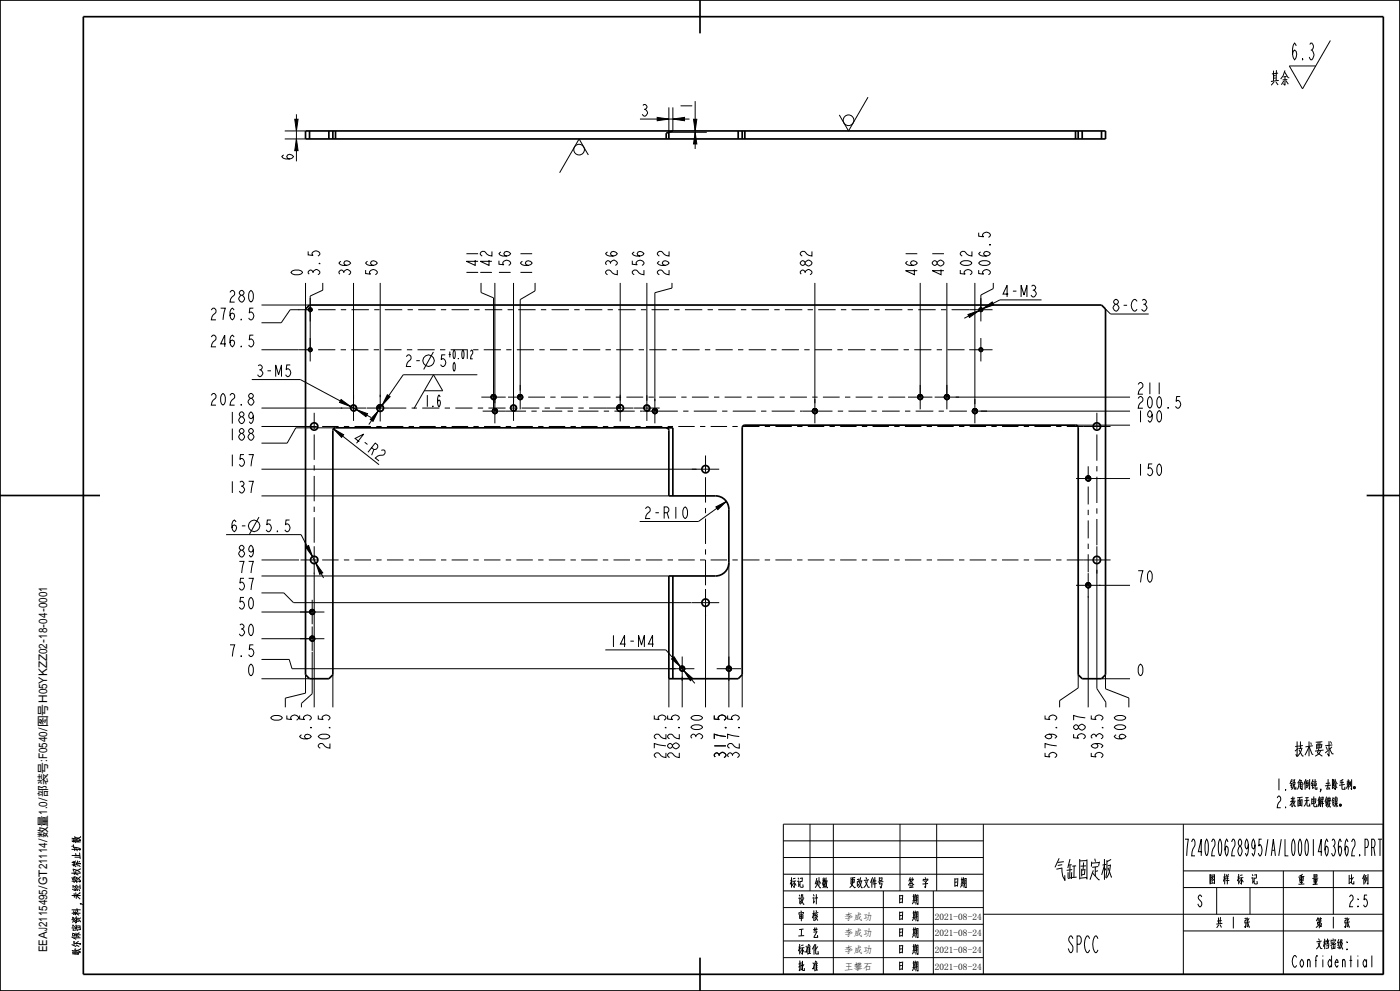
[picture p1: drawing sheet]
<svg xmlns="http://www.w3.org/2000/svg" width="420mm" height="297mm" viewBox="0 0 420 297" stroke-linecap="round" stroke-linejoin="round" font-family="sans-serif">
<g fill="none" stroke="#000" stroke-width=".3">
<path d="M399.1 12.1l-8.3 14.5M85.4 39.2h6.3M88.4 35.7h1l-.5 3.5zM88.9 34.2v14.1M192 35.7h14.9M197.2 35.2l3.5 .5-3.5 .5zM200.7 32.2v7.4h11.3M201.9 35.7l3.5-.5v1zM201.9 32.2v7M208 35.7h1l-.5 3.5zM208.5 39.6l.5 3.5h-1zM208.5 30.3v14.3"/>
<path d="M260.4 29.1l-5.8 10.1-2.8-4.8M85.4 41.6h6.3M88.9 41.6l.5 3.5h-1zM176.5 46.4l-2.8-4.8-5.8 10.2M293.6 69.7v1.1l1.5 .2-.3-.4a1.17 1.17 0 0 1 1.1-1 1.17 1.17 0 0 1 1.2 1l-.6 .5M76 92.4h-1.1l-.1 1.4 .3-.3a1.17 1.17 0 0 1 1.1 1.2 1.17 1.17 0 0 1-1.1 1.2l-.5-.6M78.4 91.4h14.5M89.8 92.8h-2.7l-2.7 3.9h-6M91.7 84.8v7.8M92.5 93a.6 .6 0 0 1 .5-.8 .6 .6 0 0 1 .7 .7 .6 .6 0 0 1-.8 .5M96.8 84.8v2.2l-3.7 1.7v16.1M106.1 84.8v34.7"/>
<path d="M114.1 84.8v34.2M144.3 84.8v2.9l3.8 1.6v27.1M148.5 84.8v36.1M154.1 84.8v35.6M160.5 84.8v2.4l-4.4 2.6v27.3M186.1 84.8v35.3M194.1 84.8v35.3M201.6 84.8v1.5l-5.1 1.4v32.5M244.5 84.8v36.1M276.1 84.8v34.2M284.1 84.8v34.2M290.4 94.3l3.3-1.2-2.9 2z"/>
<path d="M292.5 84.8v36.3M293.7 93a.6 .6 0 0 1 .5-.8 .6 .6 0 0 1 .7 .7 .6 .6 0 0 1-.8 .5M294.8 92.5l2.9-2 .4 .9zM298 84.8v1.7l-3.7 1.9v4.4M312.5 89.9h-12.5l-10.7 5.5M331.7 92.6l1.5 1.5h11.4M74.8 119.7l.3-.3a1.02 1.02 0 0 1 1.1 1 1.02 1.02 0 0 1-1.1 1l-.3-.3a.92 .92 0 0 1 0-1.4zM75.1 119.4l-.5-.6a.8 .8 0 0 1 .9-.9l.5 .6v.3l-.5 .6M75.5 113.7h14.6l21.2 11.4M76 100.4h-1.1l-.1 1.5 .3-.3a1.17 1.17 0 0 1 1.1 1.2 1.17 1.17 0 0 1-1.1 1.1l-.5-.5M78.4 104.8h11.1M92.5 105a.6 .6 0 0 1 .5-.8 .6 .6 0 0 1 .7 .7 .6 .6 0 0 1-.8 .5"/>
<path d="M102.3 119.7l2.9 2.1-3.3-1.2zM116.2 118.3l.8 .6-2.4 2.6zM130 105.5l-2.9 5.2M132.8 117.1l-2.8-4.8-5.8 10.1M141.2 105.4l.2-.5 .4 .5-.6 2.1h.6M143.2 112.3h-22.2l-10.4 14.9M147.7 118.3h.8l-.4 .7zM147.7 118.3h.8M147.7 118.3a.8 .8 0 0 0-.3 1.2 .8 .8 0 0 0 1.3 0 .8 .8 0 0 0-.2-1.2M147.7 118.3a.8 .8 0 0 1 1.2 .6 .8 .8 0 0 1-1 .9M147.7 118.3l.4 .7 .4-.7M155.7 118.3h.8l-.4 .7z"/>
<path d="M155.7 118.3h.8M155.7 118.3a.8 .8 0 0 0-.3 1.2 .8 .8 0 0 0 1.3 0 .8 .8 0 0 0-.2-1.2M155.7 118.3a.8 .8 0 0 1 1.2 .6 .8 .8 0 0 1-1 .9M155.7 118.3l.4 .7 .4-.7M275.7 118.3h.8l-.4 .7zM275.7 118.3h.8M275.7 118.3a.8 .8 0 0 0-.3 1.2 .8 .8 0 0 0 1.3 0 .8 .8 0 0 0-.2-1.2M275.7 118.3a.8 .8 0 0 1 1.2 .6 .8 .8 0 0 1-1 .9M275.7 118.3l.4 .7M276.5 118.3l-.4 .7M283.7 118.3h.8l-.4 .7zM283.7 118.3h.8"/>
<path d="M283.7 118.3a.8 .8 0 0 0-.3 1.2 .8 .8 0 0 0 1.3 0 .8 .8 0 0 0-.2-1.2M283.7 118.3a.8 .8 0 0 1 1.2 .6 .8 .8 0 0 1-1 .9M283.7 118.3l.4 .7M284.5 118.3l-.4 .7M286.7 119h52.3M293.7 105a.6 .6 0 0 1 .5-.8 .6 .6 0 0 1 .7 .7 .6 .6 0 0 1-.8 .5M354.1 118.8h-1.1l-.2 1.5 .4-.3a1.17 1.17 0 0 1 1 1.2 1.17 1.17 0 0 1-1 1.1l-.5-.5M78.4 122.3h24.3M78.4 127.8h12.4M100 128.5l3.1 1.8-.6 .8zM100 128.5l13.7 10.8M100.7 128.2h-12l-2.6 4.6h-7.7"/>
<path d="M105.1 122.6a1 1 0 0 1 .9-1.3 1 1 0 0 1 1.1 1.1 1 1 0 0 1-1.3 .9M106.9 122.8l3.4 1.2-.5 .9zM113.3 121.6l.8-.3v1h-1zM113.5 123.1l-1.6 3.2-.8-.6zM114.1 121.3a1 1 0 0 0-1 1M114.1 121.3a1 1 0 0 1 1 1 1 1 0 0 1-1 1 1 1 0 0 1-1-1M114.1 121.3v1h-1M148.1 122.5h.8l-.4 .7zM148.1 122.5h.8M148.1 122.5a.8 .8 0 0 0-.3 1.2 .8 .8 0 0 0 1.3 0 .8 .8 0 0 0-.2-1.2M148.1 122.5a.8 .8 0 0 1 1.2 .6 .8 .8 0 0 1-1 .9M148.1 122.5l.4 .7 .4-.7"/>
<path d="M153.1 122.6a1 1 0 0 1 .9-1.3 1 1 0 0 1 1.1 1.1 1 1 0 0 1-1.3 .9M185.3 121.6l.8-.3v1h-1zM186.1 121.3a1 1 0 0 0-1 1M186.1 121.3a1 1 0 0 1 1 1 1 1 0 0 1-1 1 1 1 0 0 1-1-1M186.1 121.3v1h-1M193.1 122.6a1 1 0 0 1 .9-1.3 1 1 0 0 1 1.1 1.1 1 1 0 0 1-1.3 .9M196.1 122.5h.8l-.4 .7zM196.1 122.5h.8M196.1 122.5a.8 .8 0 0 0-.3 1.2 .8 .8 0 0 0 1.3 0 .8 .8 0 0 0-.2-1.2M196.1 122.5a.8 .8 0 0 1 1.2 .6 .8 .8 0 0 1-1 .9M196.1 122.5l.4 .7 .4-.7M244.1 122.5h.8l-.4 .7z"/>
<path d="M244.1 122.5h.8M244.1 122.5a.8 .8 0 0 0-.3 1.2 .8 .8 0 0 0 1.3 0 .8 .8 0 0 0-.2-1.2M244.1 122.5a.8 .8 0 0 1 1.2 .6 .8 .8 0 0 1-1 .9M244.1 122.5l.4 .7 .4-.7M292.1 122.5h.8l-.4 .7zM292.1 122.5h.8M292.1 122.5a.8 .8 0 0 0-.3 1.2 .8 .8 0 0 0 1.3 0 .8 .8 0 0 0-.2-1.2M292.1 122.5a.8 .8 0 0 1 1.2 .6 .8 .8 0 0 1-1 .9M292.1 122.5l.4 .7 .4-.7M294.2 123.2h44.8M322.7 127.4h16.3M77.7 155l-2.9 5.2"/>
<path d="M78.4 148.6h122.3M78.4 140.6h130.6M214.8 151.9l3.1-1.6-2.5 2.4zM217.9 150.3l-8.4 6h-17.6M326.1 142.7h.8l-.4 .7zM326.1 142.7h.8M326.1 142.7a.8 .8 0 0 0-.3 1.2 .8 .8 0 0 0 1.3 0 .8 .8 0 0 0-.2-1.2M326.1 142.7a.8 .8 0 0 1 1.2 .6 .8 .8 0 0 1-1 .9M326.1 142.7l.4 .7 .4-.7M330 143.4h9M67.8 160.2h22.5l6.8 13M78.4 177.7h6.8l2.9 2.9h119.4"/>
<path d="M78.4 172.6h122.3M78.4 167.8h11.3M91.7 164l.9-.5 1.2 3.3zM94.3 171.6v40.4M94.8 168.8l2 2.9-.9 .4zM218.7 168.6v43.4M326.1 174.7h.8l-.4 .7zM326.1 174.7h.8M326.1 174.7a.8 .8 0 0 0-.3 1.2 .8 .8 0 0 0 1.3 0 .8 .8 0 0 0-.2-1.2M326.1 174.7a.8 .8 0 0 1 1.2 .6 .8 .8 0 0 1-1 .9M326.1 174.7l.4 .7 .4-.7M326.5 178.7v33.3"/>
<path d="M329.1 170.8v35.6l2.6 4.1v1.5M329.8 175.4h9.2M78.4 197.6h8.4l.8 2.8h115.1M78.4 191.4h15.3M78.4 183.4h15.3M93.3 182.7h.8l-.4 .7zM93.3 190.7h.8l-.4 .7zM93.3 182.7h.8M93.3 182.7a.8 .8 0 0 0-.3 1.2 .8 .8 0 0 0 1.3 0 .8 .8 0 0 0-.2-1.2M93.3 190.7h.8M93.3 190.7a.8 .8 0 0 0-.3 1.2 .8 .8 0 0 0 1.3 0 .8 .8 0 0 0-.2-1.2M93.3 182.7a.8 .8 0 0 1 1.2 .6 .8 .8 0 0 1-1 .9"/>
<path d="M93.3 190.7a.8 .8 0 0 1 1.2 .6 .8 .8 0 0 1-1 .9M93.3 182.7l.4 .7M93.3 190.7l.4 .7M93.7 195.3v12.6l-3.3 2.9v1.2M94.1 182.7l-.4 .7M94.1 190.7l-.4 .7M181.6 194.8h18.2l8.7 10M201.5 197.5l.7-.7 1.9 3zM204.3 199.7h.8l-.4 .7zM204.3 199.7h.8M204.3 199.7a.8 .8 0 0 0-.3 1.2 .8 .8 0 0 0 1.3 0 .8 .8 0 0 0-.2-1.2M204.3 199.7a.8 .8 0 0 1 1.2 .6 .8 .8 0 0 1-1 .9"/>
<path d="M204.3 199.7l.4 .7 .4-.7M211.7 184.4v27.6M218.3 199.7h.8l-.4 .7zM218.3 199.7h.8M218.3 199.7a.8 .8 0 0 0-.3 1.2 .8 .8 0 0 0 1.3 0 .8 .8 0 0 0-.2-1.2M218.3 199.7a.8 .8 0 0 1 1.2 .6 .8 .8 0 0 1-1 .9M218.3 199.7l.4 .7 .4-.7M78.4 203.4h14.5M91.7 202.2v5.5l-6.1 1.5v2.8M95.5 214.4v1.1l1.4 .2-.2-.4a1.17 1.17 0 0 1 1.1-1 1.17 1.17 0 0 1 1.2 1l-.6 .5M99.9 202.2v9.8M196.3 214.4v1.1l1.4 .2-.2-.4a1.17 1.17 0 0 1 1.1-1 1.17 1.17 0 0 1 1.2 1l-.6 .5"/>
<path d="M200.3 214.4v1.1l1.4 .2-.2-.4a1.17 1.17 0 0 1 1.1-1 1.17 1.17 0 0 1 1.2 1l-.6 .5M200.7 203.4v8.6M204.7 202.8v9.2M205.2 201l2.7 2.3-.8 .7zM214.3 214.4v1.1l1.4 .2-.2-.4a1.17 1.17 0 0 1 1.1-1 1.17 1.17 0 0 1 1.2 1l-.6 .5M218.3 214.4v1.1l1.4 .2-.2-.4a1.17 1.17 0 0 1 1.1-1 1.17 1.17 0 0 1 1.2 1l-.6 .5M222.7 202.2v9.8M313.5 214.4v1.1l1.5 .2-.3-.4a1.17 1.17 0 0 1 1.1-1 1.17 1.17 0 0 1 1.2 1l-.6 .5M323.5 202.2v4l-5.6 3.8v2M327.4 214.4v1.1l1.4 .2-.3-.4a1.17 1.17 0 0 1 1.2-1 1.17 1.17 0 0 1 1.2 1l-.6 .5M330.5 203.4h8.5M331.7 202.2v4.2l7 2.8v2.8"/>
<path d="M235 247h180v45h-180zM235 257h60M235 252h60M243 247v20M250 247v45M270 247v20M281 247v20M295 247v45M355 247v45M355.5 251.5h1l-.5 5M357.5 252.3l.4-.8h.2a2.31 2.31 0 0 1-.2 2.9l-.4 2.1h1M411.5 254h.6a2.08 2.08 0 0 0 0-2.5h-.6v5"/>
<path d="M412.1 254l.4 2.5M413.4 251.5h1.2M414 251.5v5M235 277h60M235 272h60M235 267h60M235 262h60M265 267v25M280 267v25M295 274h120M355 279h60M355 266h60"/>
<path d="M355 261h60M365 266v8M375 266v8M385 261v31M400 261v13M235 287h60M235 282h60M389 287l-.4-.6h-.3a2.66 2.66 0 0 0 0 3.5h.3l.4-.6M411.6 286.4v3.5"/>
<circle cx="254.6" cy="36" r="1.6"/>
<circle cx="173.7" cy="44.8" r="1.6"/>
<circle cx="128.5" cy="108.1" r="1.72"/>
<circle cx="76.2" cy="157.6" r="1.72"/>
</g>
<g fill="#000">
<path d="M88.4 35.7h1l-.5 3.5zM197.2 35.2l3.5 .5-3.5 .5zM201.9 35.7l3.5-.5v1zM208 35.7h1l-.5 3.5zM208.5 39.6l.5 3.5h-1zM88.9 41.6l.5 3.5h-1zM290.4 94.3l3.3-1.2-2.9 2zM294.8 92.5l2.9-2 .4 .9zM147.7 118.3h.8l-.4 .7zM155.7 118.3h.8l-.4 .7zM275.7 118.3h.8l-.4 .7zM283.7 118.3h.8l-.4 .7z"/>
<path d="M100 128.5l3.1 1.8-.6 .8zM102.3 119.7l2.9 2.1-3.3-1.2zM106.9 122.8l3.4 1.2-.5 .9zM113.5 123.1l-1.6 3.2-.8-.6zM113.3 121.6l.8-.3v1h-1zM116.2 118.3l.8 .6-2.4 2.6zM148.1 122.5h.8l-.4 .7zM185.3 121.6l.8-.3v1h-1zM196.1 122.5h.8l-.4 .7zM244.1 122.5h.8l-.4 .7zM292.1 122.5h.8l-.4 .7zM214.8 151.9l3.1-1.6-2.5 2.4z"/>
<path d="M326.1 142.7h.8l-.4 .7zM91.7 164l.9-.5 1.2 3.3zM94.8 168.8l2 2.9-.9 .4zM326.1 174.7h.8l-.4 .7zM93.3 182.7h.8l-.4 .7zM93.3 190.7h.8l-.4 .7zM201.5 197.5l.7-.7 1.9 3zM204.3 199.7h.8l-.4 .7zM218.3 199.7h.8l-.4 .7zM205.2 201l2.7 2.3-.8 .7z"/>
</g>
<g fill="none" stroke="#000" stroke-width=".51">
<path d="M0 0h420v297h-420zM25 5h390v287h-390zM210 0v10M91.7 39.2h240v2.4h-240zM92.9 39.2v2.4M98.7 39.2v2.4M99.9 39.2v2.4M100.7 39.2v2.4M200.7 39.6v2M201.9 39.2l-2 .7v1.7M221.5 39.2v2.4M222.7 39.2v2.4"/>
<path d="M223.5 39.2v2.4M322.7 39.2v2.4M323.5 39.2v2.4M324.7 39.2v2.4M330.5 39.2v2.4M199.9 128.2a.8 .8 0 0 1 .8 .8v19.6h14a4 4 0 0 1 4 4v16a4 4 0 0 1-4 4h-14v30.8h20.8l1.2-1.2v-74a.8 .8 0 0 1 .8-.8h99.2a.8 .8 0 0 1 .8 .8v74l1.2 1.2h5.8l1.2-1.2v-109.6l-1.2-1.2h-237.6l-1.2 1.2v109.6l1.2 1.2h5.8l1.2-1.2v-73.2a.8 .8 0 0 1 .8-.8h101.2v20.4M0 148.5h30M410 148.5h10M201.9 172.6v30.8M210 287v10"/>
</g>
<!-- layer: 02___PRT_ALL_AXES -->
<g fill="none" stroke="#000" stroke-width=".3">
<path d="M89.6 92.8h4.3M93.1 89.3v7M95.5 92.8h5.2M102.3 92.8h1.6M105.5 92.8h5.2M112.3 92.8h1.6M115.5 92.8h5.2M122.3 92.8h1.6M125.5 92.8h5.2M132.3 92.8h1.6M135.5 92.8h5.2M142.3 92.8h1.6"/>
<path d="M145.5 92.8h5.2M152.3 92.8h1.6M155.5 92.8h5.2M162.3 92.8h1.6M165.5 92.8h5.2M172.3 92.8h1.6M175.5 92.8h5.2M182.3 92.8h1.6M185.5 92.8h5.2M192.3 92.8h1.6M195.5 92.8h5.2M202.3 92.8h1.6"/>
<path d="M205.5 92.8h5.2M212.3 92.8h1.6M215.5 92.8h5.2M222.3 92.8h1.6M225.5 92.8h5.2M232.3 92.8h1.6M235.5 92.8h5.2M242.3 92.8h1.6M245.5 92.8h5.2M252.3 92.8h1.6M255.5 92.8h5.2M262.3 92.8h1.6"/>
<path d="M265.5 92.8h5.2M272.3 92.8h1.6M275.5 92.8h5.2M282.3 92.8h1.6M285.5 92.8h12.3M294.3 89.3v7M89.6 104.8h4.3M93.1 101.3v7M95.5 104.8h5.1M102.2 104.8h1.6M105.4 104.8h5.1M106.1 118.5v7.6"/>
<path d="M112.1 104.8h1.6M114.1 118.3v8M115.3 104.8h5.2M122.1 104.8h1.6M125.3 104.8h5.1M132 104.8h1.6M135.2 104.8h5.1M141.9 104.8h1.6M144.4 119h7.3M145.1 104.8h5.2M148.1 115.4v7.3M148.5 119.6v7.3"/>
<path d="M151.9 104.8h1.6M152.4 119h4.5M154.1 118.5v7.6M155.1 104.8h5.1M156.1 115.4v7.3M158.5 119h5M161.8 104.8h1.6M165 104.8h5.1M165.1 119h1.6M168.3 119h5M171.7 104.8h1.6M174.9 119h1.6"/>
<path d="M174.9 104.8h5.2M178.1 119h5M181.7 104.8h1.6M184.7 119h1.6M184.9 104.8h5.1M186.1 118.3v8M187.9 119h5.1M191.6 104.8h1.6M194.1 118.5v7.6M194.6 119h1.6M194.8 104.8h5.1M196.5 119.6v7.3"/>
<path d="M197.7 119h5.1M201.5 104.8h1.6M204.4 119h1.6M204.7 104.8h5.2M207.6 119h5M211.5 104.8h1.6M214.2 119h1.6M214.7 104.8h5.1M217.4 119h5M221.4 104.8h1.6M224 119h1.6M224.6 104.8h5.1"/>
<path d="M227.2 119h5.1M231.3 104.8h1.6M233.9 119h1.5M234.5 104.8h5.2M237 119h5.1M241.3 104.8h1.6M243.7 119h1.6M244.5 119.6v7.3M244.5 104.8h5.1M246.9 119h5M251.2 104.8h1.6M253.5 119h1.6"/>
<path d="M254.4 104.8h5.2M256.7 119h5M261.1 104.8h1.6M263.3 119h1.6M264.3 104.8h5.2M266.5 119h5.1M271.1 104.8h1.6M272.4 119h7.3M274.3 104.8h5.1M276.1 115.4v7.3M280.4 119h7.3M281 104.8h1.6"/>
<path d="M284.1 115.4v7.3M284.2 104.8h5.2M290.8 104.8h7M292.5 119.6v7.3M294.3 101.3v7M90.2 127.8h4.9M94.3 123.7v4.9M94.3 130.2v7.6M94.3 139.4v1.6M96.7 127.8h4.9M102.2 122.3h7.7M103.2 127.8h1.6"/>
<path d="M106.4 127.8h4.9M110.1 122.3h11.8M112.9 127.8h1.6M116.1 127.8h4.9M122.6 127.8h1.6M123.5 122.3h1.6M125.8 127.8h4.9M126.7 122.3h5.1M132.3 127.8h1.6M133.4 122.3h1.6M135.5 127.8h4.9M136.6 122.3h5.1"/>
<path d="M142 127.8h1.6M143.3 122.3h1.6M144.8 123.2h13M145.2 127.8h4.9M146.5 122.3h5.2M151.7 127.8h1.6M153.3 122.3h1.6M154.9 127.8h5M156.5 122.3h5.3M159.4 123.2h1.6M161.4 127.8h1.6M162.6 123.2h6.1"/>
<path d="M163.4 122.3h1.6M164.6 127.8h5M166.6 122.3h5.3M170.3 123.2h1.6M171.2 127.8h1.6M173.5 123.2h6M173.5 122.3h1.6M174.4 127.8h4.9M176.7 122.3h13.4M180.9 127.8h1.6M181.1 123.2h1.6M184.1 127.8h4.9"/>
<path d="M184.3 123.2h6.1M190.2 122.3h7.7M190.6 127.8h1.6M192 123.2h11.4M193.8 127.8h4.9M200.3 127.8h1.6M203.5 127.8h4.9M205 123.2h1.5M208.1 123.2h6.9M210 127.8h1.6M211.7 136.5v4.9M213.2 127.8h4.9"/>
<path d="M216.6 123.2h1.6M219.7 127.8h1.6M219.8 123.2h6.9M222.9 127.8h4.9M228.3 123.2h1.6M229.4 127.8h1.6M231.5 123.2h6.9M232.6 127.8h4.9M239.1 127.8h1.6M240 123.2h9.7M242.3 127.8h5M248.9 127.8h1.6"/>
<path d="M251.3 123.2h1.6M252 127.8h5M254.5 123.2h5.3M258.6 127.8h1.6M261.4 123.2h1.6M261.8 127.8h4.9M264.6 123.2h5.3M268.3 127.8h1.6M271.5 127.8h4.9M271.5 123.2h1.6M274.7 123.2h5.3M278 127.8h1.6"/>
<path d="M281.2 127.8h4.9M281.6 123.2h1.6M284.8 123.2h5.3M287.7 127.8h1.6M290.9 127.8h4.9M291.7 123.2h4.4M297.4 127.8h1.6M300.6 127.8h4.9M307.1 127.8h1.6M310.3 127.8h4.9M316.8 127.8h1.6M320 127.8h13.2"/>
<path d="M326.5 139.8v4.4M329.1 123.7v4.9M329.1 130.2v7.9M329.1 139.7v1.6M94.3 142.6v7.6M94.3 151.8v1.6M94.3 155v7.6M207.6 140.6h8.2M211.7 143v7.6M211.7 152.2v1.6M211.7 155.4v7.6M322.8 143.4h7.3"/>
<path d="M326.5 145.8v5.4M326.5 152.8v1.6M326.5 156v5.3M329.1 142.9v7.8M329.1 152.3v1.6M329.1 155.5v7.9M90.2 167.8h4.9M93.7 179.8v7.3M94.3 163.7v8.2M96.7 167.8h4.9M103.2 167.8h1.6M106.4 167.8h4.9"/>
<path d="M112.9 167.8h1.6M116.1 167.8h4.9M122.6 167.8h1.6M125.8 167.8h4.9M132.3 167.8h1.6M135.5 167.8h4.9M142 167.8h1.6M145.2 167.8h4.9M151.7 167.8h1.6M154.9 167.8h5M161.4 167.8h1.6M164.6 167.8h5"/>
<path d="M171.2 167.8h1.6M174.4 167.8h4.9M180.9 167.8h1.6M184.1 167.8h4.9M190.6 167.8h1.6M193.8 167.8h4.9M200.3 167.8h1.6M203.5 167.8h4.9M210 167.8h1.6M211.7 164.6v1.6M211.7 167.8v7.6M211.7 176.5v8.2"/>
<path d="M213.2 167.8h4.9M219.7 167.8h1.6M222.9 167.8h4.9M229.4 167.8h1.6M232.6 167.8h4.9M239.1 167.8h1.6M242.3 167.8h5M248.9 167.8h1.6M252 167.8h5M258.6 167.8h1.6M261.8 167.8h4.9M268.3 167.8h1.6"/>
<path d="M271.5 167.8h4.9M278 167.8h1.6M281.2 167.8h4.9M287.7 167.8h1.6M290.9 167.8h4.9M297.4 167.8h1.6M300.6 167.8h4.9M307.1 167.8h1.6M310.3 167.8h4.9M316.8 167.8h1.6M320 167.8h13.2M322.8 175.4h7.3"/>
<path d="M326.5 162.9v1.6M326.5 166.1v5.4M326.5 171.8v7.3M329.1 163.7v8.2M90 191.4h7.3M90 183.4h7.3M93.7 187.8v7.3M204.7 196.8v7.3M207.6 180.6h8.2M218.7 196.8v7.3M201 200.4h7.3M215 200.4h7.3"/>
</g>
<g fill="none" stroke="#000" stroke-width=".51">
<circle cx="93.1" cy="92.8" r=".5"/>
<circle cx="294.3" cy="92.8" r=".5"/>
<circle cx="93.1" cy="104.8" r=".5"/>
<circle cx="148.1" cy="119" r=".66"/>
<circle cx="156.1" cy="119" r=".66"/>
<circle cx="276.1" cy="119" r=".66"/>
<circle cx="284.1" cy="119" r=".66"/>
<circle cx="294.3" cy="104.8" r=".5"/>
<circle cx="94.3" cy="127.8" r="1.1"/>
<circle cx="106.1" cy="122.3" r=".84"/>
<circle cx="114.1" cy="122.3" r="1"/>
<circle cx="148.5" cy="123.2" r=".66"/>
<circle cx="154.1" cy="122.3" r=".84"/>
<circle cx="186.1" cy="122.3" r="1"/>
<circle cx="194.1" cy="122.3" r=".84"/>
<circle cx="196.5" cy="123.2" r=".66"/>
<circle cx="244.5" cy="123.2" r=".66"/>
<circle cx="292.5" cy="123.2" r=".66"/>
<circle cx="329.1" cy="127.8" r="1.1"/>
<circle cx="211.7" cy="140.6" r="1.1"/>
<circle cx="326.5" cy="143.4" r=".66"/>
<circle cx="94.3" cy="167.8" r="1.1"/>
<circle cx="326.5" cy="175.4" r=".66"/>
<circle cx="329.1" cy="167.8" r="1.1"/>
<circle cx="93.7" cy="191.4" r=".66"/>
<circle cx="93.7" cy="183.4" r=".66"/>
<circle cx="211.7" cy="180.6" r="1.1"/>
<circle cx="204.7" cy="200.4" r=".66"/>
<circle cx="218.7" cy="200.4" r=".66"/>
</g>
<text font-size="9.1" x="310.8" y="264">气缸固定板</text>
<g font-size="6.5">
<text x="387.1" y="17.9">6.3</text>
<text x="381" y="25.9">其余</text>
<text x="388.3" y="227">技术要求</text>
<text x="360.6" y="256.5">724020628995/A/L0001463662.PRT</text>
<text x="320.9" y="285.5">SPCC</text>
</g>
<g font-size="4.6">
<text x="192" y="34.8">3</text>
<text x="207.7" y="33.1" transform="rotate(-90 207.7 33.1)">1</text>
<text x="88" y="48.3" transform="rotate(-90 88 48.3)">6</text>
<text x="90.8" y="83" transform="rotate(-90 90.8 83)">0</text>
<text x="96" y="83" transform="rotate(-90 96 83)">3.5</text>
<text x="105.2" y="83" transform="rotate(-90 105.2 83)">36</text>
<text x="113.2" y="83" transform="rotate(-90 113.2 83)">56</text>
<text x="143.4" y="83" transform="rotate(-90 143.4 83)">141</text>
<text x="147.6" y="83" transform="rotate(-90 147.6 83)">142</text>
<text x="153.2" y="83" transform="rotate(-90 153.2 83)">156</text>
<text x="159.6" y="83" transform="rotate(-90 159.6 83)">161</text>
<text x="185.2" y="83" transform="rotate(-90 185.2 83)">236</text>
<text x="193.2" y="83" transform="rotate(-90 193.2 83)">256</text>
<text x="200.7" y="83" transform="rotate(-90 200.7 83)">262</text>
<text x="243.6" y="83" transform="rotate(-90 243.6 83)">382</text>
<text x="275.2" y="83" transform="rotate(-90 275.2 83)">461</text>
<text x="283.2" y="83" transform="rotate(-90 283.2 83)">481</text>
<text x="291.6" y="83" transform="rotate(-90 291.6 83)">502</text>
<text x="297.1" y="83" transform="rotate(-90 297.1 83)">506.5</text>
<text x="300.2" y="89">4- M3</text>
<text x="62.7" y="95.9">276.5</text>
<text x="68.3" y="90.5">280</text>
<text x="333.4" y="93.2">8-C 3</text>
<text x="62.7" y="103.9">246.5</text>
<text x="76.6" y="112.9">3- M5</text>
<text x="121.2" y="109.8">2-</text>
<text x="131.5" y="109.8">5</text>
<text x="340.8" y="118.1">211</text>
<text x="62.7" y="121.4">202.8</text>
<text x="127.3" y="121.9">1.6</text>
<text x="340.8" y="122.3">200.5</text>
<text x="68.3" y="126.9">189</text>
<text x="68.3" y="131.9">188</text>
<text x="105.4" y="131.7" transform="rotate(38 105.4 131.7)">4- R2</text>
<text x="340.8" y="126.5">190</text>
<text x="68.3" y="139.7">157</text>
<text x="340.8" y="142.5">150</text>
<text x="68.3" y="147.7">137</text>
<text x="192.9" y="155.4">2- R10</text>
<text x="68.9" y="159.3">6-</text>
<text x="79.2" y="159.3">5.5</text>
<text x="71.1" y="166.9">89</text>
<text x="71.1" y="171.7">77</text>
<text x="71.1" y="176.8">57</text>
<text x="340.8" y="174.5">70</text>
<text x="71.1" y="182.5">50</text>
<text x="71.1" y="190.5">30</text>
<text x="68.3" y="196.8">7.5</text>
<text x="182.6" y="193.9">14- M</text>
<text x="193.8" y="193.9">4</text>
<text x="73.9" y="202.5">0</text>
<text x="340.8" y="202.5">0</text>
<text x="84.7" y="216.5" transform="rotate(-90 84.7 216.5)">0</text>
<text x="89.5" y="216.5" transform="rotate(-90 89.5 216.5)">5</text>
<text x="93.4" y="222.1" transform="rotate(-90 93.4 222.1)">6.5</text>
<text x="99" y="224.9" transform="rotate(-90 99 224.9)">20.5</text>
<text x="199.8" y="227.7" transform="rotate(-90 199.8 227.7)">272.5</text>
<text x="203.8" y="227.7" transform="rotate(-90 203.8 227.7)">282.5</text>
<text x="210.8" y="222.1" transform="rotate(-90 210.8 222.1)">300</text>
<text x="217.8" y="227.7" transform="rotate(-90 217.8 227.7)">317.5</text>
<text x="221.8" y="227.7" transform="rotate(-90 221.8 227.7)">327.5</text>
<text x="317" y="227.7" transform="rotate(-90 317 227.7)">579.5</text>
<text x="325.6" y="222.1" transform="rotate(-90 325.6 222.1)">587</text>
<text x="330.9" y="227.7" transform="rotate(-90 330.9 227.7)">593.5</text>
<text x="337.8" y="222.1" transform="rotate(-90 337.8 222.1)">600</text>
<text x="382.6" y="236.8">1.锐角倒钝,去除毛刺。</text>
<text x="382.6" y="242.1">2.表面无电解镀镍。</text>
<text x="235.6" y="266.3">标记</text>
<text x="243.1" y="266.3">处数</text>
<text x="251.5" y="266.3">更改文件号</text>
<text x="271.2" y="266.3">签 字</text>
<text x="284.6" y="266.3">日期</text>
<text x="360.6" y="265.3">图 样 标 记</text>
<text x="388.2" y="265.3">重 量</text>
<text x="403.2" y="265.3">比 例</text>
<text x="238.2" y="271.3">设 计</text>
<text x="268.2" y="271.3">日 期</text>
<text x="359.1" y="271.8">S</text>
<text x="404.9" y="271.8">2:5</text>
<text x="238.2" y="281.3">工 艺</text>
<text x="238.2" y="276.3">审 核</text>
<text x="268.2" y="281.3">日 期</text>
<text x="268.2" y="276.3">日 期</text>
<text x="364.3" y="278.3">共 1 张</text>
<text x="394.3" y="278.3">第 1 张</text>
<text x="237.4" y="286.3">标准化</text>
<text x="268.2" y="286.3">日 期</text>
<text x="392.3" y="284.6">文档密级:</text>
<text x="238.2" y="291.3">批 准</text>
<text x="268.2" y="291.3">日 期</text>
<text x="389.8" y="289.9">Confidential</text>
</g>
<text font-size="3.9" x="24.4" y="286.4" transform="rotate(-90 24.4 286.4)">歌尔保密资料,未经授权禁止扩散</text>
<text font-size="3.5" x="14.1" y="285.4" transform="rotate(-90 14.1 285.4)">EEAJ2115495/GT21114/数量1.0/部装号:F0540/图号H05YKZZ02-18-04-0001</text>
<g font-size="3.4">
<text x="134.3" y="107.5">+0.012</text>
<text x="135.3" y="111.3">0</text>
</g>
<g font-size="2.8">
<text x="253.3" y="275.6">李成功</text>
<text x="280.4" y="275.6">2021-08-24</text>
<text x="253.3" y="280.6">李成功</text>
<text x="280.4" y="280.6">2021-08-24</text>
<text x="253.3" y="285.6">李成功</text>
<text x="280.4" y="285.6">2021-08-24</text>
<text x="253.3" y="290.6">王攀石</text>
<text x="280.4" y="290.6">2021-08-24</text>
</g>
</svg>
